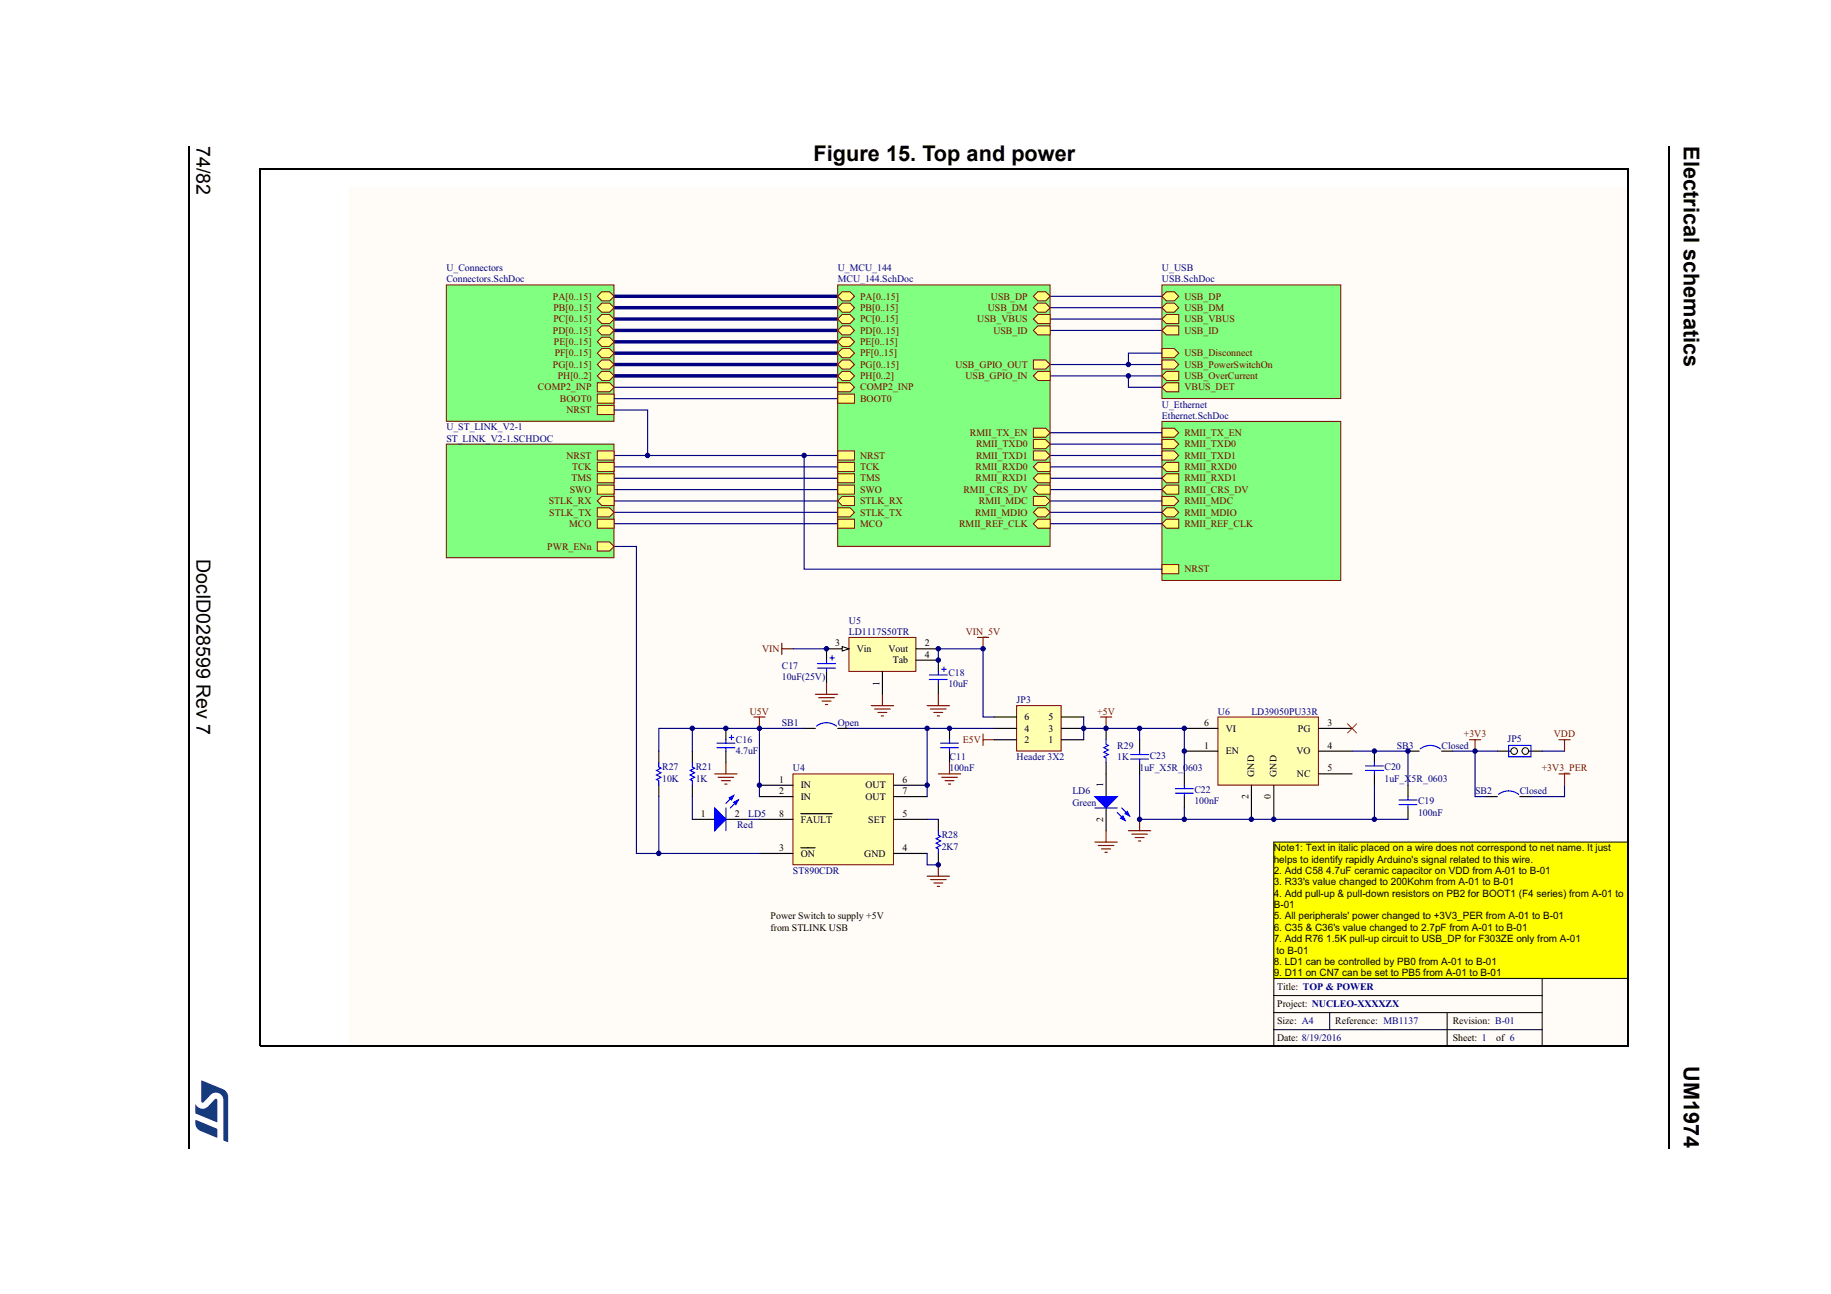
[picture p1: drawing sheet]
<svg xmlns="http://www.w3.org/2000/svg" width="297mm" height="210mm" viewBox="0 0 297 210" stroke-linecap="round" stroke-linejoin="round" font-family="sans-serif">
<path d="M30.6 23.6l.2 .1zM270.6 23.6l.2 .1z" fill="#000"/>
<path d="M30.7 23.7v162.6M270.7 23.7v162.6" fill="none" stroke="#000" stroke-width=".17"/>
<path d="M31.7 175.3h5.3v10h-5.3z" fill="#fff"/>
<g fill="#005189">
<path d="M32.7 175.3l3.5 1.4a1.35 1.35 0 0 1 .8 1.2l-.1 7.4-.7-.4v-6.4a1.22 1.22 0 0 0-.8-1.2 1.22 1.22 0 0 0-1.4 .4l-.9 1.1h-.4z"/>
<path d="M31.7 181.7l3.5 1.4v1.4l-1.6-.6a2.16 2.16 0 0 1-1.9-1.3z"/>
<path d="M31.7 179.1a1.43 1.43 0 0 0 1.8 .6l1.3-1.4 .2-.1 .2 .1v3.7l-3.4-1.3-.1-.2z"/>
</g>
<path d="M56.7 30.5h207.6v139h-207.6z" fill="#fff"/>
<path d="M56.7 30.5h207.6v139h-207.6z" fill="#fffcf8"/>
<path d="M250.2 158.7v10.9M264.3 158.7h-57.7v10.9M206.6 167h43.6M206.6 164.3h43.6M206.6 161.5h43.6M215.7 164.3v2.7M234.8 164.3v5.3" fill="none" stroke="#000" stroke-width=".16"/>
<g fill="none" stroke="#800000" stroke-width=".18">
<path d="M126.8 104.3v1.9M126.8 105.2h1.8M178.5 116.3h1.8M179.4 116.3v1.9M238.4 120h1.8M239.3 120v1.8M252.9 120h1.8M253.8 120v1.8M183.1 134.8h3.6M183.6 135.3h2.5M184.2 135.9h1.4M184.7 136.4h.4"/>
<path d="M184.9 132.9v1.9"/>
</g>
<path d="M192.1 125.5v1.9M192.1 129.2v1.9M223 121.8v1.9M223 125.5v1.9M228.4 127.4v1.8M228.4 131.1v1.8M242.9 121.8h3.3" fill="none" stroke="#000" stroke-width=".18"/>
<path d="M190.7 127.9h2.9M190.7 128.7h2.9M192.1 127.4v.5M192.1 128.7v.5M221.5 125h2.9M221.5 124.2h2.9M223 123.7v.5M223 125v.5M227 129.8h2.9M227 130.5h2.9M228.4 129.2v.6M228.4 130.5v.6" fill="none" stroke="#00f" stroke-width=".18"/>
<path d="M184.9 120v-1.8h7.2v7.3M219.3 121.8h9.1v5.6M223 127.4v5.5" fill="none" stroke="#000080" stroke-width=".18"/>
<circle cx="245.6" cy="121.8" r=".54" fill="#fffcf8"/>
<circle cx="245.6" cy="121.8" r=".54" fill="none" stroke="#000" stroke-width=".16"/>
<path d="M246.9 121.8h3.3" fill="none" stroke="#000" stroke-width=".18"/>
<circle cx="247.4" cy="121.8" r=".54" fill="#fffcf8"/>
<circle cx="247.4" cy="121.8" r=".54" fill="none" stroke="#000" stroke-width=".16"/>
<g fill="none" stroke="#00f" stroke-width=".18">
<path d="M132.6 107.6h2.9M132.6 108.4h2.9M134.1 107.1v.5M134.1 108.4v.5M134.6 106.7h.8M135 106.3v.8M150.8 109.5h2.9M150.8 110.2h2.9M152.2 108.9v.6M152.2 110.2v.6M152.8 108.6h.7M153.1 108.2v.7"/>
<path d="M179.4 120v.7l.4 .2-.7 .4 .7 .4-.7 .3 .7 .4-.7 .4 .3 .1v.8M244.7 120.9h3.7v1.9h-3.7z"/>
</g>
<path d="M99.6 73.9h36.3M99.6 75.7h36.3M99.6 77.6h36.3M99.6 79.4h36.3M99.6 81.3h36.3M99.6 83.1h36.3M99.6 85h36.3M250.2 121.8h3.6" fill="none" stroke="#000080" stroke-width=".18"/>
<path d="M99.6 48.1h36.3M99.6 49.9h36.3M99.6 59.1h36.3M99.6 51.8h36.3M99.6 57.3h36.3" fill="none" stroke="#000080" stroke-width=".55"/>
<g fill="none" stroke="#800000" stroke-width=".18">
<path d="M132.3 112.6h3.6M132.8 113.2h2.6M133.4 113.7h1.4M133.9 114.3h.4M134.1 110.8v1.8M141.3 114.5h3.7M141.9 115h2.5M142.4 115.6h1.5M143 116.1h.3M143.2 112.6v1.9M177.6 136.6h3.6M178.2 137.2h2.5"/>
<path d="M178.7 137.7h1.5M179.3 138.3h.3M179.4 134.8v1.8"/>
</g>
<path d="M134.1 105.2v1.9M134.1 108.9v1.9M152.2 107.1v1.8M152.2 110.8v1.8M179.4 118.2v1.8M179.4 123.7v1.8" fill="none" stroke="#000" stroke-width=".18"/>
<path d="M137.7 103.4h10.9v5.5h-10.9z" fill="#ffffb0"/>
<path d="M137.7 103.4h10.9v5.5h-10.9z" fill="none" stroke="#800000" stroke-width=".16"/>
<path d="M134.1 105.2h3.6" fill="none" stroke="#000" stroke-width=".18"/>
<path d="M136.6 104.9l1.1 .3-1.1 .4z" fill="#fffcf8"/>
<path d="M136.6 104.9l1.1 .3-1.1 .4z" fill="none" stroke="#000" stroke-width=".16"/>
<path d="M143.2 108.9v3.7M148.6 105.2h3.6M148.6 107.1h3.6" fill="none" stroke="#000" stroke-width=".18"/>
<path d="M197.6 116.3h16.3v11.1h-16.3z" fill="#ffffb0"/>
<path d="M197.6 116.3h16.3v11.1h-16.3z" fill="none" stroke="#800000" stroke-width=".16"/>
<path d="M192.1 118.2h5.5M213.9 118.2h5.4M192.1 121.8h5.5M203 127.4v5.5M206.6 127.4v5.5M213.9 121.8h5.4M213.9 125.5h5.4" fill="none" stroke="#000" stroke-width=".18"/>
<path d="M184.9 125.5v7.4h43.5M192.1 131.1v1.8" fill="none" stroke="#000080" stroke-width=".18"/>
<path d="M206.6 136.6h57.7v22.1h-57.7z" fill="#ff0"/>
<path d="M264.3 136.6h-57.7v22.1h57.7" fill="none" stroke="#000" stroke-width=".16"/>
<path d="M117.8 118.2v1.8M184.9 120v1.8M117.8 121.8v1.9M184.9 123.7v1.8" fill="none" stroke="#000" stroke-width=".18"/>
<path d="M117.8 120v.6M118.3 119.6h.7M118.7 119.3v.7M116.3 120.6h2.9M116.3 121.3h2.9M117.8 121.3v.5M183.4 122.4h2.9M183.4 123.1h2.9M184.9 121.8v.6M184.9 123.1v.6" fill="none" stroke="#00f" stroke-width=".18"/>
<path d="M150.4 114.5h3.6M151 115h2.5M151.5 115.6h1.5M152 116.1h.4M152.2 112.6v1.9M159.5 120h1.8M159.5 119.1v1.8M115.9 125.5h3.7M116.5 126.1h2.5M117 126.6h1.5M117.6 127.2h.3M117.8 123.7v1.8" fill="none" stroke="#800000" stroke-width=".18"/>
<path d="M128.6 125.5h16.4v14.8h-16.4z" fill="#ffffb0"/>
<path d="M128.6 125.5h16.4v14.8h-16.4z" fill="none" stroke="#800000" stroke-width=".16"/>
<g fill="none" stroke="#000" stroke-width=".18">
<path d="M154 118.2v1.8M106.9 121.8v1.9M106.9 127.4v1.8M112.3 132.9h3.6M117.8 132.9h3.6M123.2 127.4h5.4M123.2 129.2h5.4M123.2 138.4h5.4M123.2 132.9h5.4M129.9 137.5h2.3M129.9 132h5.1M145 127.4h5.4"/>
<path d="M145 129.2h5.4M145 138.4h5.4M145 132.9h5.4M152.2 132.9v1.9M152.2 138.4v1.9M154 121.8v1.9"/>
</g>
<path d="M152.2 125.5h3.7M152.8 126.1h2.5M153.3 126.6h1.5M153.9 127.2h.3M154 123.7v1.8M150.4 142.1h3.6M151 142.7h2.5M151.5 143.2h1.5M152 143.8h.4M152.2 140.3v1.8" fill="none" stroke="#800000" stroke-width=".18"/>
<path d="M154 120v.6M106.9 123.7v.7l.3 .2-.7 .4 .7 .3-.7 .4 .7 .4-.7 .4 .4 .1v.8M152.2 134.8v.7l.4 .2-.7 .3 .7 .4-.7 .4 .7 .4-.7 .3 .3 .2v.7M152.6 120.6h2.9M152.6 121.3h2.9M154 121.3v.5" fill="none" stroke="#00f" stroke-width=".18"/>
<path d="M130.5 118.2h-23.6v3.6" fill="none" stroke="#000080" stroke-width=".18"/>
<path d="M115.9 131.1l1.9 1.8-1.9 1.8z" fill="#00f"/>
<path d="M115.9 131.1l1.9 1.8-1.9 1.9zM119 129l-1.2 1.3M119.8 129.8l-1.3 1.3" fill="none" stroke="#00f" stroke-width=".18"/>
<path d="M119 130.1l.8-.3-.4 .7z" fill="#00f"/>
<path d="M119 130.1l.8-.3-.4 .7z" fill="none" stroke="#00f" stroke-width=".18"/>
<path d="M118.3 129.4l.7-.4-.3 .8z" fill="#00f"/>
<path d="M132.5 117.8a2.68 2.68 0 0 1 3.2 0M112.3 123.7v.7l.4 .2-.7 .4 .7 .3-.7 .4 .7 .4-.7 .4 .3 .1v.8M117.8 131.1v3.7M118.3 129.4l.7-.4-.3 .8zM230.4 121.5a2.67 2.67 0 0 1 3.3 0" fill="none" stroke="#00f" stroke-width=".18"/>
<path d="M130.5 118.2h1.8M135.9 118.2h1.8M112.3 121.8v1.9M112.3 127.4v1.8M228.4 121.8h1.8M233.9 121.8h1.8" fill="none" stroke="#000" stroke-width=".18"/>
<g fill="none" stroke="#000080" stroke-width=".18">
<path d="M170.4 48.1h18.1M170.4 49.9h18.1M170.4 51.8h18.1M170.4 53.6h18.1M170.4 59.1h18.1M99.6 62.8h36.3M170.4 61h18.1M99.6 88.6h3.6v49.8h3.7M112.3 118.2v3.6M123.2 118.2v11M150.4 118.2v11M106.9 129.2v9.2h16.3"/>
<path d="M112.3 129.2v3.7M121.4 132.9h1.8M150.4 138.4v1.9h1.8M150.4 132.9h1.8"/>
</g>
<path d="M122.3 116.3h1.8M123.2 116.3v1.9" fill="none" stroke="#800000" stroke-width=".18"/>
<path d="M99.6 53.6h36.3M99.6 55.4h36.3M99.6 61h36.3" fill="none" stroke="#000080" stroke-width=".55"/>
<path d="M218.6 117.4l1.5 1.5M220.1 117.4l-1.5 1.5" fill="none" stroke="#f00" stroke-width=".16"/>
<path d="M72.4 46.2h27.2v22.1h-27.2z" fill="#80ff80"/>
<path d="M72.4 46.2h27.2v22.1h-27.2z" fill="none" stroke="#800000" stroke-width=".16"/>
<path d="M97.6 47.3h1.3l.7 .8-.7 .7h-1.3l-.7-.7z" fill-rule="evenodd" fill="#ffff80"/>
<path d="M97.6 47.3h1.3l.7 .8-.7 .7h-1.3l-.7-.7z" fill="none" stroke="#800000" stroke-width=".16"/>
<path d="M97.6 49.2h1.3l.7 .7-.7 .7h-1.3l-.7-.7z" fill-rule="evenodd" fill="#ffff80"/>
<path d="M97.6 49.2h1.3l.7 .7-.7 .7h-1.3l-.7-.7z" fill="none" stroke="#800000" stroke-width=".16"/>
<path d="M97.6 51h1.3l.7 .8-.7 .7h-1.3l-.7-.7z" fill-rule="evenodd" fill="#ffff80"/>
<path d="M97.6 51h1.3l.7 .8-.7 .7h-1.3l-.7-.7z" fill="none" stroke="#800000" stroke-width=".16"/>
<path d="M96.9 65.8h2.7v1.4h-2.7z" fill="#ffff80"/>
<path d="M96.9 65.8h2.7v1.4h-2.7z" fill="none" stroke="#800000" stroke-width=".16"/>
<path d="M96.9 63.9h2.7v1.5h-2.7z" fill="#ffff80"/>
<path d="M96.9 63.9h2.7v1.5h-2.7z" fill="none" stroke="#800000" stroke-width=".16"/>
<path d="M97.6 52.9h1.3l.7 .7-.7 .7h-1.3l-.7-.7z" fill-rule="evenodd" fill="#ffff80"/>
<path d="M97.6 52.9h1.3l.7 .7-.7 .7h-1.3l-.7-.7z" fill="none" stroke="#800000" stroke-width=".16"/>
<path d="M97.6 54.7h1.3l.7 .7-.7 .8h-1.3l-.7-.8z" fill-rule="evenodd" fill="#ffff80"/>
<path d="M97.6 54.7h1.3l.7 .7-.7 .8h-1.3l-.7-.8z" fill="none" stroke="#800000" stroke-width=".16"/>
<path d="M97.6 56.5h1.3l.7 .8-.7 .7h-1.3l-.7-.7z" fill-rule="evenodd" fill="#ffff80"/>
<path d="M97.6 56.6h1.3l.7 .7-.7 .7h-1.3l-.7-.7z" fill="none" stroke="#800000" stroke-width=".16"/>
<path d="M97.6 58.4h1.3l.7 .7-.7 .8h-1.3l-.7-.8z" fill-rule="evenodd" fill="#ffff80"/>
<path d="M97.6 58.4h1.3l.7 .7-.7 .8h-1.3l-.7-.8z" fill="none" stroke="#800000" stroke-width=".16"/>
<path d="M97.6 60.2h1.3l.7 .8-.7 .7h-1.3l-.7-.7z" fill-rule="evenodd" fill="#ffff80"/>
<path d="M97.6 60.2h1.3l.7 .8-.7 .7h-1.3l-.7-.7z" fill="none" stroke="#800000" stroke-width=".16"/>
<path d="M96.9 62.1h2l.7 .7-.7 .8h-2z" fill-rule="evenodd" fill="#ffff80"/>
<path d="M96.9 62.1h2l.7 .7-.7 .8h-2z" fill="none" stroke="#800000" stroke-width=".16"/>
<path d="M72.4 72h27.2v18.5h-27.2z" fill="#80ff80"/>
<path d="M72.4 72h27.2v18.5h-27.2z" fill="none" stroke="#800000" stroke-width=".16"/>
<path d="M96.9 76.8h2.7v1.5h-2.7z" fill="#ffff80"/>
<path d="M96.9 76.8h2.7v1.5h-2.7z" fill="none" stroke="#800000" stroke-width=".16"/>
<path d="M96.9 75h2.7v1.5h-2.7z" fill="#ffff80"/>
<path d="M96.9 75h2.7v1.5h-2.7z" fill="none" stroke="#800000" stroke-width=".16"/>
<path d="M96.9 84.2h2.7v1.5h-2.7z" fill="#ffff80"/>
<path d="M96.9 84.2h2.7v1.5h-2.7z" fill="none" stroke="#800000" stroke-width=".16"/>
<path d="M96.9 73.1h2.7v1.5h-2.7z" fill="#ffff80"/>
<path d="M96.9 73.2h2.7v1.4h-2.7z" fill="none" stroke="#800000" stroke-width=".16"/>
<path d="M97.6 80.5h2v1.5h-2l-.7-.7z" fill-rule="evenodd" fill="#ffff80"/>
<path d="M97.6 80.5h2v1.5h-2l-.7-.7z" fill="none" stroke="#800000" stroke-width=".16"/>
<path d="M96.9 82.4h2l.7 .7-.7 .7h-2z" fill-rule="evenodd" fill="#ffff80"/>
<path d="M96.9 82.4h2l.7 .7-.7 .7h-2z" fill="none" stroke="#800000" stroke-width=".16"/>
<path d="M96.9 78.7h2.7v1.5h-2.7z" fill="#ffff80"/>
<path d="M96.9 78.7h2.7v1.5h-2.7z" fill="none" stroke="#800000" stroke-width=".16"/>
<path d="M96.9 87.9h2l.7 .7-.7 .8h-2z" fill-rule="evenodd" fill="#ffff80"/>
<path d="M96.9 87.9h2l.7 .7-.7 .8h-2z" fill="none" stroke="#800000" stroke-width=".16"/>
<path d="M99.6 64.7h36.3" fill="none" stroke="#000080" stroke-width=".18"/>
<path d="M188.5 68.4h29v25.8h-29z" fill="#80ff80"/>
<path d="M188.5 68.4h29v25.8h-29z" fill="none" stroke="#800000" stroke-width=".16"/>
<path d="M188.5 71.3h2l.7 .7-.7 .8h-2z" fill-rule="evenodd" fill="#ffff80"/>
<path d="M188.5 71.3h2l.7 .7-.7 .8h-2z" fill="none" stroke="#800000" stroke-width=".16"/>
<path d="M188.5 69.5h2l.7 .7-.7 .7h-2z" fill-rule="evenodd" fill="#ffff80"/>
<path d="M188.5 69.5h2l.7 .7-.7 .7h-2z" fill="none" stroke="#800000" stroke-width=".16"/>
<path d="M189.2 75h2v1.5h-2l-.7-.8z" fill-rule="evenodd" fill="#ffff80"/>
<path d="M189.2 75h2v1.5h-2l-.7-.8z" fill="none" stroke="#800000" stroke-width=".16"/>
<path d="M189.2 84.2h2v1.5h-2l-.7-.7z" fill-rule="evenodd" fill="#ffff80"/>
<path d="M189.2 84.2h2v1.5h-2l-.7-.7z" fill="none" stroke="#800000" stroke-width=".16"/>
<path d="M189.2 78.7h2v1.5h-2l-.7-.8z" fill-rule="evenodd" fill="#ffff80"/>
<path d="M189.2 78.7h2v1.5h-2l-.7-.8z" fill="none" stroke="#800000" stroke-width=".16"/>
<path d="M188.5 80.5h2l.7 .8-.7 .7h-2z" fill-rule="evenodd" fill="#ffff80"/>
<path d="M188.5 80.5h2l.7 .8-.7 .7h-2z" fill="none" stroke="#800000" stroke-width=".16"/>
<path d="M189.2 82.4h1.3l.7 .7-.7 .7h-1.3l-.7-.7z" fill-rule="evenodd" fill="#ffff80"/>
<path d="M189.2 82.4h1.3l.7 .7-.7 .7h-1.3l-.7-.7z" fill="none" stroke="#800000" stroke-width=".16"/>
<path d="M188.5 91.6h2.7v1.5h-2.7z" fill="#ffff80"/>
<path d="M188.5 91.6h2.7v1.5h-2.7z" fill="none" stroke="#800000" stroke-width=".16"/>
<path d="M188.5 73.1h2l.7 .8-.7 .7h-2z" fill-rule="evenodd" fill="#ffff80"/>
<path d="M188.5 73.2h2l.7 .7-.7 .7h-2z" fill="none" stroke="#800000" stroke-width=".16"/>
<path d="M189.2 76.8h2v1.5h-2l-.7-.7z" fill-rule="evenodd" fill="#ffff80"/>
<path d="M189.2 76.8h2v1.5h-2l-.7-.7z" fill="none" stroke="#800000" stroke-width=".16"/>
<path d="M99.6 66.5h5.5v7.4M130.5 73.9v18.4h58M170.4 70.2h18.1M170.4 72h18.1M170.4 73.9h18.1M170.4 75.7h18.1M170.4 77.6h18.1M170.4 79.4h18.1M170.4 85h18.1M170.4 81.3h18.1M170.4 83.1h18.1" fill="none" stroke="#000080" stroke-width=".18"/>
<path d="M164.9 114.5h7.3v7.3h-7.3z" fill="#ffffb0"/>
<path d="M164.9 114.5h7.3v7.3h-7.3z" fill="none" stroke="#800000" stroke-width=".16"/>
<path d="M161.3 116.3h3.6M161.3 118.2h3.6M161.3 120h3.6M172.2 116.3h3.6M172.2 118.2h3.6M172.2 120h3.6M179.4 125.5v3.7M179.4 131.1v3.7M241.1 129.2h1.8M246.6 129.2h1.8" fill="none" stroke="#000" stroke-width=".18"/>
<path d="M183.1 61v1.8h5.4M128.6 105.2h5.5M137.7 118.2h23.6M152.2 107.1v-1.9h7.3v11.1h1.8M175.8 118.2h9.1M175.8 116.3v3.7M235.7 121.8h7.2M239.3 121.8v7.4h1.8M253.8 127.4v1.8h-5.4" fill="none" stroke="#000080" stroke-width=".18"/>
<path d="M158.6 103.4h1.8M159.5 103.4v1.8M252.9 125.5h1.8M253.8 125.5v1.9" fill="none" stroke="#800000" stroke-width=".18"/>
<path d="M243.1 128.8a2.68 2.68 0 0 1 3.3 .1" fill="none" stroke="#00f" stroke-width=".18"/>
<path d="M177.6 129.2h3.6l-1.8 1.9z" fill="#00f"/>
<path d="M177.6 129.2h3.6l-1.8 1.9zM181.2 131.8l1.3 1.3M182 131.1l1.2 1.3" fill="none" stroke="#00f" stroke-width=".18"/>
<path d="M182.2 132.4l.3 .7-.7-.4z" fill="#00f"/>
<path d="M182.2 132.4l.3 .7-.7-.4z" fill="none" stroke="#00f" stroke-width=".18"/>
<path d="M182.9 131.6l.3 .8-.7-.4z" fill="#00f"/>
<path d="M177.6 131.1h3.6M182.9 131.6l.3 .8-.7-.4z" fill="none" stroke="#00f" stroke-width=".18"/>
<path d="M135.9 46.2h34.4v42.4h-34.4z" fill="#80ff80"/>
<path d="M135.9 46.2h34.4v42.4h-34.4z" fill="none" stroke="#800000" stroke-width=".16"/>
<path d="M135.9 73.1h2.7v1.5h-2.7z" fill="#ffff80"/>
<path d="M135.9 73.2h2.7v1.4h-2.7z" fill="none" stroke="#800000" stroke-width=".16"/>
<path d="M135.9 84.2h2.7v1.5h-2.7z" fill="#ffff80"/>
<path d="M135.9 84.2h2.7v1.5h-2.7z" fill="none" stroke="#800000" stroke-width=".16"/>
<path d="M135.9 82.4h2l.7 .7-.7 .7h-2z" fill-rule="evenodd" fill="#ffff80"/>
<path d="M135.9 82.4h2l.7 .7-.7 .7h-2z" fill="none" stroke="#800000" stroke-width=".16"/>
<path d="M136.6 80.5h2v1.5h-2l-.7-.7z" fill-rule="evenodd" fill="#ffff80"/>
<path d="M136.6 80.5h2v1.5h-2l-.7-.7z" fill="none" stroke="#800000" stroke-width=".16"/>
<path d="M136.6 47.3h1.3l.7 .8-.7 .7h-1.3l-.7-.7z" fill-rule="evenodd" fill="#ffff80"/>
<path d="M136.6 47.3h1.3l.7 .8-.7 .7h-1.3l-.7-.7z" fill="none" stroke="#800000" stroke-width=".16"/>
<path d="M136.6 49.2h1.3l.7 .7-.7 .7h-1.3l-.7-.7z" fill-rule="evenodd" fill="#ffff80"/>
<path d="M136.6 49.2h1.3l.7 .7-.7 .7h-1.3l-.7-.7z" fill="none" stroke="#800000" stroke-width=".16"/>
<path d="M136.6 51h1.3l.7 .8-.7 .7h-1.3l-.7-.7z" fill-rule="evenodd" fill="#ffff80"/>
<path d="M136.6 51h1.3l.7 .8-.7 .7h-1.3l-.7-.7z" fill="none" stroke="#800000" stroke-width=".16"/>
<path d="M135.9 75h2.7v1.5h-2.7z" fill="#ffff80"/>
<path d="M135.9 75h2.7v1.5h-2.7z" fill="none" stroke="#800000" stroke-width=".16"/>
<path d="M135.9 76.8h2.7v1.5h-2.7z" fill="#ffff80"/>
<path d="M135.9 76.8h2.7v1.5h-2.7z" fill="none" stroke="#800000" stroke-width=".16"/>
<path d="M135.9 78.7h2.7v1.5h-2.7z" fill="#ffff80"/>
<path d="M135.9 78.7h2.7v1.5h-2.7z" fill="none" stroke="#800000" stroke-width=".16"/>
<path d="M135.9 63.9h2.7v1.5h-2.7z" fill="#ffff80"/>
<path d="M135.9 63.9h2.7v1.5h-2.7z" fill="none" stroke="#800000" stroke-width=".16"/>
<path d="M136.6 52.9h1.3l.7 .7-.7 .7h-1.3l-.7-.7z" fill-rule="evenodd" fill="#ffff80"/>
<path d="M136.6 52.9h1.3l.7 .7-.7 .7h-1.3l-.7-.7z" fill="none" stroke="#800000" stroke-width=".16"/>
<path d="M136.6 54.7h1.3l.7 .7-.7 .8h-1.3l-.7-.8z" fill-rule="evenodd" fill="#ffff80"/>
<path d="M136.6 54.7h1.3l.7 .7-.7 .8h-1.3l-.7-.8z" fill="none" stroke="#800000" stroke-width=".16"/>
<path d="M136.6 56.5h1.3l.7 .8-.7 .7h-1.3l-.7-.7z" fill-rule="evenodd" fill="#ffff80"/>
<path d="M136.6 56.6h1.3l.7 .7-.7 .7h-1.3l-.7-.7z" fill="none" stroke="#800000" stroke-width=".16"/>
<path d="M136.6 58.4h1.3l.7 .7-.7 .8h-1.3l-.7-.8z" fill-rule="evenodd" fill="#ffff80"/>
<path d="M136.6 58.4h1.3l.7 .7-.7 .8h-1.3l-.7-.8z" fill="none" stroke="#800000" stroke-width=".16"/>
<path d="M136.6 60.2h1.3l.7 .8-.7 .7h-1.3l-.7-.7z" fill-rule="evenodd" fill="#ffff80"/>
<path d="M136.6 60.2h1.3l.7 .8-.7 .7h-1.3l-.7-.7z" fill="none" stroke="#800000" stroke-width=".16"/>
<path d="M168.4 49.2h1.2l.8 .7-.8 .7h-1.2l-.8-.7z" fill-rule="evenodd" fill="#ffff80"/>
<path d="M168.4 49.2h1.2l.8 .7-.8 .7h-1.2l-.8-.7z" fill="none" stroke="#800000" stroke-width=".16"/>
<path d="M168.4 47.3h1.2l.8 .8-.8 .7h-1.2l-.8-.7z" fill-rule="evenodd" fill="#ffff80"/>
<path d="M168.4 47.3h1.2l.8 .8-.8 .7h-1.2l-.8-.7z" fill="none" stroke="#800000" stroke-width=".16"/>
<path d="M167.6 58.4h2l.8 .7-.8 .8h-2z" fill-rule="evenodd" fill="#ffff80"/>
<path d="M167.6 58.4h2l.8 .7-.8 .8h-2z" fill="none" stroke="#800000" stroke-width=".16"/>
<path d="M168.4 60.2h2v1.5h-2l-.8-.7z" fill-rule="evenodd" fill="#ffff80"/>
<path d="M168.4 60.2h2v1.5h-2l-.8-.7z" fill="none" stroke="#800000" stroke-width=".16"/>
<path d="M168.4 52.9h2v1.4h-2l-.8-.7z" fill-rule="evenodd" fill="#ffff80"/>
<path d="M168.4 52.9h2v1.4h-2l-.8-.7z" fill="none" stroke="#800000" stroke-width=".16"/>
<path d="M168.4 51h2v1.5h-2l-.8-.7z" fill-rule="evenodd" fill="#ffff80"/>
<path d="M168.4 51h2v1.5h-2l-.8-.7z" fill="none" stroke="#800000" stroke-width=".16"/>
<path d="M167.6 71.3h2l.8 .7-.8 .8h-2z" fill-rule="evenodd" fill="#ffff80"/>
<path d="M167.6 71.3h2l.8 .7-.8 .8h-2z" fill="none" stroke="#800000" stroke-width=".16"/>
<path d="M167.6 69.5h2l.8 .7-.8 .7h-2z" fill-rule="evenodd" fill="#ffff80"/>
<path d="M167.6 69.5h2l.8 .7-.8 .7h-2z" fill="none" stroke="#800000" stroke-width=".16"/>
<path d="M168.4 75h2v1.5h-2l-.8-.8z" fill-rule="evenodd" fill="#ffff80"/>
<path d="M168.4 75h2v1.5h-2l-.8-.8z" fill="none" stroke="#800000" stroke-width=".16"/>
<path d="M168.4 84.2h2v1.5h-2l-.8-.7z" fill-rule="evenodd" fill="#ffff80"/>
<path d="M168.4 84.2h2v1.5h-2l-.8-.7z" fill="none" stroke="#800000" stroke-width=".16"/>
<path d="M168.4 78.7h2v1.5h-2l-.8-.8z" fill-rule="evenodd" fill="#ffff80"/>
<path d="M168.4 78.7h2v1.5h-2l-.8-.8z" fill="none" stroke="#800000" stroke-width=".16"/>
<path d="M167.6 80.5h2l.8 .8-.8 .7h-2z" fill-rule="evenodd" fill="#ffff80"/>
<path d="M167.6 80.5h2l.8 .8-.8 .7h-2z" fill="none" stroke="#800000" stroke-width=".16"/>
<path d="M168.4 82.4h1.2l.8 .7-.8 .7h-1.2l-.8-.7z" fill-rule="evenodd" fill="#ffff80"/>
<path d="M168.4 82.4h1.2l.8 .7-.8 .7h-1.2l-.8-.7z" fill="none" stroke="#800000" stroke-width=".16"/>
<path d="M167.6 73.1h2l.8 .8-.8 .7h-2z" fill-rule="evenodd" fill="#ffff80"/>
<path d="M167.6 73.2h2l.8 .7-.8 .7h-2z" fill="none" stroke="#800000" stroke-width=".16"/>
<path d="M168.4 76.8h2v1.5h-2l-.8-.7z" fill-rule="evenodd" fill="#ffff80"/>
<path d="M168.4 76.8h2v1.5h-2l-.8-.7z" fill="none" stroke="#800000" stroke-width=".16"/>
<path d="M135.9 62.1h2l.7 .7-.7 .8h-2z" fill-rule="evenodd" fill="#ffff80"/>
<path d="M135.9 62.1h2l.7 .7-.7 .8h-2z" fill="none" stroke="#800000" stroke-width=".16"/>
<path d="M188.5 46.2h29v18.4h-29z" fill="#80ff80"/>
<path d="M188.5 46.2h29v18.4h-29z" fill="none" stroke="#800000" stroke-width=".16"/>
<path d="M188.5 58.4h2l.7 .7-.7 .8h-2z" fill-rule="evenodd" fill="#ffff80"/>
<path d="M188.5 58.4h2l.7 .7-.7 .8h-2z" fill="none" stroke="#800000" stroke-width=".16"/>
<path d="M189.2 60.2h2v1.5h-2l-.7-.7z" fill-rule="evenodd" fill="#ffff80"/>
<path d="M189.2 60.2h2v1.5h-2l-.7-.7z" fill="none" stroke="#800000" stroke-width=".16"/>
<path d="M189.2 49.2h1.3l.7 .7-.7 .7h-1.3l-.7-.7z" fill-rule="evenodd" fill="#ffff80"/>
<path d="M189.2 49.2h1.3l.7 .7-.7 .7h-1.3l-.7-.7z" fill="none" stroke="#800000" stroke-width=".16"/>
<path d="M189.2 47.3h1.3l.7 .8-.7 .7h-1.3l-.7-.7z" fill-rule="evenodd" fill="#ffff80"/>
<path d="M189.2 47.3h1.3l.7 .8-.7 .7h-1.3l-.7-.7z" fill="none" stroke="#800000" stroke-width=".16"/>
<path d="M189.2 52.9h2v1.4h-2l-.7-.7z" fill-rule="evenodd" fill="#ffff80"/>
<path d="M189.2 52.9h2v1.4h-2l-.7-.7z" fill="none" stroke="#800000" stroke-width=".16"/>
<path d="M189.2 51h2v1.5h-2l-.7-.7z" fill-rule="evenodd" fill="#ffff80"/>
<path d="M189.2 51h2v1.5h-2l-.7-.7z" fill="none" stroke="#800000" stroke-width=".16"/>
<path d="M188.5 56.5h2l.7 .8-.7 .7h-2z" fill-rule="evenodd" fill="#ffff80"/>
<path d="M188.5 56.6h2l.7 .7-.7 .7h-2z" fill="none" stroke="#800000" stroke-width=".16"/>
<path d="M189.2 62.1h2v1.5h-2l-.7-.8z" fill-rule="evenodd" fill="#ffff80"/>
<path d="M189.2 62.1h2v1.5h-2l-.7-.8z" fill="none" stroke="#800000" stroke-width=".16"/>
<path d="M188.5 57.3h-5.4v1.8" fill="none" stroke="#000080" stroke-width=".18"/>
<circle cx="105" cy="73.9" r=".36" fill="#000080"/>
<circle cx="105" cy="73.9" r=".36" fill="none" stroke="#000080" stroke-width=".16"/>
<circle cx="106.9" cy="138.4" r=".36" fill="#000080"/>
<circle cx="106.9" cy="138.4" r=".36" fill="none" stroke="#000080" stroke-width=".16"/>
<circle cx="112.3" cy="118.1" r=".36" fill="#000080"/>
<circle cx="112.3" cy="118.1" r=".36" fill="none" stroke="#000080" stroke-width=".16"/>
<circle cx="117.7" cy="118.1" r=".36" fill="#000080"/>
<circle cx="117.7" cy="118.1" r=".36" fill="none" stroke="#000080" stroke-width=".16"/>
<circle cx="123.2" cy="127.4" r=".36" fill="#000080"/>
<circle cx="123.2" cy="127.4" r=".36" fill="none" stroke="#000080" stroke-width=".16"/>
<circle cx="123.2" cy="118.1" r=".36" fill="#000080"/>
<circle cx="123.2" cy="118.1" r=".36" fill="none" stroke="#000080" stroke-width=".16"/>
<circle cx="130.4" cy="73.9" r=".36" fill="#000080"/>
<circle cx="130.4" cy="73.9" r=".36" fill="none" stroke="#000080" stroke-width=".16"/>
<circle cx="134.1" cy="105.2" r=".36" fill="#000080"/>
<circle cx="134.1" cy="105.2" r=".36" fill="none" stroke="#000080" stroke-width=".16"/>
<circle cx="150.4" cy="127.4" r=".36" fill="#000080"/>
<circle cx="150.4" cy="127.4" r=".36" fill="none" stroke="#000080" stroke-width=".16"/>
<circle cx="150.4" cy="118.1" r=".36" fill="#000080"/>
<circle cx="150.4" cy="118.1" r=".36" fill="none" stroke="#000080" stroke-width=".16"/>
<circle cx="152.2" cy="140.3" r=".36" fill="#000080"/>
<circle cx="152.2" cy="140.3" r=".36" fill="none" stroke="#000080" stroke-width=".16"/>
<circle cx="152.2" cy="107.1" r=".36" fill="#000080"/>
<circle cx="152.2" cy="107.1" r=".36" fill="none" stroke="#000080" stroke-width=".16"/>
<circle cx="152.2" cy="105.2" r=".36" fill="#000080"/>
<circle cx="152.2" cy="105.2" r=".36" fill="none" stroke="#000080" stroke-width=".16"/>
<circle cx="154" cy="118.1" r=".36" fill="#000080"/>
<circle cx="154" cy="118.1" r=".36" fill="none" stroke="#000080" stroke-width=".16"/>
<circle cx="159.5" cy="105.2" r=".36" fill="#000080"/>
<circle cx="159.5" cy="105.2" r=".36" fill="none" stroke="#000080" stroke-width=".16"/>
<circle cx="175.8" cy="118.1" r=".36" fill="#000080"/>
<circle cx="175.8" cy="118.1" r=".36" fill="none" stroke="#000080" stroke-width=".16"/>
<circle cx="179.4" cy="118.1" r=".36" fill="#000080"/>
<circle cx="179.4" cy="118.1" r=".36" fill="none" stroke="#000080" stroke-width=".16"/>
<circle cx="183.1" cy="61" r=".36" fill="#000080"/>
<circle cx="183.1" cy="61" r=".36" fill="none" stroke="#000080" stroke-width=".16"/>
<circle cx="183.1" cy="59.1" r=".36" fill="#000080"/>
<circle cx="183.1" cy="59.1" r=".36" fill="none" stroke="#000080" stroke-width=".16"/>
<circle cx="184.9" cy="132.9" r=".36" fill="#000080"/>
<circle cx="184.9" cy="132.9" r=".36" fill="none" stroke="#000080" stroke-width=".16"/>
<circle cx="184.9" cy="118.1" r=".36" fill="#000080"/>
<circle cx="184.9" cy="118.1" r=".36" fill="none" stroke="#000080" stroke-width=".16"/>
<circle cx="192.1" cy="132.9" r=".36" fill="#000080"/>
<circle cx="192.1" cy="132.9" r=".36" fill="none" stroke="#000080" stroke-width=".16"/>
<circle cx="192.1" cy="121.8" r=".36" fill="#000080"/>
<circle cx="192.1" cy="121.8" r=".36" fill="none" stroke="#000080" stroke-width=".16"/>
<circle cx="192.1" cy="118.1" r=".36" fill="#000080"/>
<circle cx="192.1" cy="118.1" r=".36" fill="none" stroke="#000080" stroke-width=".16"/>
<circle cx="203" cy="132.9" r=".36" fill="#000080"/>
<circle cx="203" cy="132.9" r=".36" fill="none" stroke="#000080" stroke-width=".16"/>
<circle cx="206.6" cy="132.9" r=".36" fill="#000080"/>
<circle cx="206.6" cy="132.9" r=".36" fill="none" stroke="#000080" stroke-width=".16"/>
<circle cx="223" cy="132.9" r=".36" fill="#000080"/>
<circle cx="223" cy="132.9" r=".36" fill="none" stroke="#000080" stroke-width=".16"/>
<circle cx="223" cy="121.8" r=".36" fill="#000080"/>
<circle cx="223" cy="121.8" r=".36" fill="none" stroke="#000080" stroke-width=".16"/>
<circle cx="228.4" cy="121.8" r=".36" fill="#000080"/>
<circle cx="228.4" cy="121.8" r=".36" fill="none" stroke="#000080" stroke-width=".16"/>
<circle cx="239.3" cy="121.8" r=".36" fill="#000080"/>
<circle cx="239.3" cy="121.8" r=".36" fill="none" stroke="#000080" stroke-width=".16"/>
<path d="M42.2 27.3h222.1M42.2 27.3v142.4M264.2 27.3v142.5M42.1 169.7h222.1" fill="none" stroke="#000" stroke-width=".17"/>
<g font-size="3.5">
<text x="273.2" y="23.7" transform="rotate(90 273.2 23.7)">Electrical schematics</text>
<text x="132" y="26.1">Figure 15. Top and power</text>
<text x="273.2" y="172.9" transform="rotate(90 273.2 172.9)">UM1974</text>
</g>
<g font-size="3.2">
<text x="31.9" y="23.7" transform="rotate(90 31.9 23.7)">74/82</text>
<text x="31.9" y="90.7" transform="rotate(90 31.9 90.7)">DocID028599 Rev 7</text>
</g>
<g font-size="1.6" fill="#000080">
<text x="72.4" y="44">U_Connectors</text>
<text x="72.4" y="45.8">Connectors.SchDoc</text>
<text x="135.9" y="44">U_MCU_144</text>
<text x="135.9" y="45.8">MCU_144.SchDoc</text>
<text x="188.5" y="44">U_USB</text>
<text x="188.5" y="45.8">USB.SchDoc</text>
<text x="72.4" y="69.8">U_ST_LINK_V2-1</text>
<text x="72.4" y="71.6">ST_LINK_V2-1.SCHDOC</text>
<text x="188.5" y="66.1">U_Ethernet</text>
<text x="188.5" y="68">Ethernet.SchDoc</text>
<text x="137.7" y="101.2">U5</text>
<text x="137.7" y="103">LD1117S50TR</text>
<text x="126.8" y="108.5">C17</text>
<text x="126.8" y="110.4">10uF(25V)</text>
<text x="153.9" y="109.6">C18</text>
<text x="153.9" y="111.5">10uF</text>
<text x="126.8" y="117.8">SB1</text>
<text x="135.9" y="117.8">Open</text>
<text x="164.9" y="114.1">JP3</text>
<text x="197.6" y="115.9">U6</text>
<text x="203" y="115.9">LD39050PU33R</text>
<text x="107.4" y="124.9">R27</text>
<text x="112.9" y="124.9">R21</text>
<text x="119.4" y="120.5">C16</text>
<text x="119.4" y="122.4">4.7uF</text>
<text x="128.6" y="125.1">U4</text>
<text x="154" y="123.3">C11</text>
<text x="154" y="125.1">100nF</text>
<text x="164.9" y="123.3">Header 3X2</text>
<text x="181.2" y="121.4">R29</text>
<text x="181.2" y="123.3">1K</text>
<text x="184.9" y="125.1">1uF_X5R_0603</text>
<text x="186.5" y="123.1">C23</text>
<text x="224.6" y="124.9">C20</text>
<text x="226.6" y="121.4">SB3</text>
<text x="233.8" y="121.4">Closed</text>
<text x="244.6" y="120.3">JP5</text>
<text x="107.4" y="126.8">10K</text>
<text x="112.9" y="126.8">1K</text>
<text x="174" y="128.8">LD6</text>
<text x="174" y="130.7">Green</text>
<text x="193.8" y="128.6">C22</text>
<text x="193.8" y="130.5">100nF</text>
<text x="224.6" y="126.8">1uF_X5R_0603</text>
<text x="230" y="130.5">C19</text>
<text x="239.3" y="128.8">SB2</text>
<text x="246.5" y="128.8">Closed</text>
<text x="119.6" y="134.4">Red</text>
<text x="121.4" y="132.5">LD5</text>
<text x="152.8" y="136">R28</text>
<text x="152.8" y="137.9">2K7</text>
<text x="230" y="132.3">100nF</text>
<text x="128.6" y="141.7">ST890CDR</text>
</g>
<g font-size="1.6" fill="#800000">
<text x="89.7" y="48.6">PA[0..15]</text>
<text x="89.8" y="50.4">PB[0..15]</text>
<text x="89.8" y="52.3">PC[0..15]</text>
<text x="139.5" y="48.6">PA[0..15]</text>
<text x="139.5" y="50.4">PB[0..15]</text>
<text x="139.5" y="52.3">PC[0..15]</text>
<text x="158.5" y="52.3">USB_VBUS</text>
<text x="160.2" y="50.4">USB_DM</text>
<text x="160.8" y="48.6">USB_DP</text>
<text x="192.1" y="50.4">USB_DM</text>
<text x="192.1" y="48.6">USB_DP</text>
<text x="192.1" y="52.3">USB_VBUS</text>
<text x="89.7" y="54.1">PD[0..15]</text>
<text x="89.7" y="59.7">PG[0..15]</text>
<text x="89.9" y="56">PE[0..15]</text>
<text x="90" y="57.8">PF[0..15]</text>
<text x="139.5" y="54.1">PD[0..15]</text>
<text x="139.5" y="56">PE[0..15]</text>
<text x="139.5" y="57.8">PF[0..15]</text>
<text x="139.5" y="59.7">PG[0..15]</text>
<text x="155" y="59.7">USB_GPIO_OUT</text>
<text x="161.1" y="54.1">USB_ID</text>
<text x="192.1" y="59.7">USB_PowerSwitchOn</text>
<text x="192.1" y="54.1">USB_ID</text>
<text x="192.1" y="57.8">USB_Disconnect</text>
<text x="87.3" y="63.3">COMP2_INP</text>
<text x="90.5" y="61.5">PH[0..2]</text>
<text x="90.8" y="65.2">BOOT0</text>
<text x="139.5" y="65.2">BOOT0</text>
<text x="139.5" y="61.5">PH[0..2]</text>
<text x="139.5" y="63.3">COMP2_INP</text>
<text x="156.6" y="61.5">USB_GPIO_IN</text>
<text x="192.1" y="61.5">USB_OverCurrent</text>
<text x="192.1" y="63.3">VBUS_DET</text>
<text x="91.9" y="67">NRST</text>
<text x="157.4" y="70.7">RMII_TX_EN</text>
<text x="192.1" y="70.7">RMII_TX_EN</text>
<text x="91.9" y="74.4">NRST</text>
<text x="92.8" y="76.3">TCK</text>
<text x="139.5" y="74.4">NRST</text>
<text x="139.5" y="76.3">TCK</text>
<text x="158.2" y="76.3">RMII_RXD0</text>
<text x="158.3" y="72.6">RMII_TXD0</text>
<text x="158.3" y="74.4">RMII_TXD1</text>
<text x="192.1" y="72.6">RMII_TXD0</text>
<text x="192.1" y="76.3">RMII_RXD0</text>
<text x="192.1" y="74.4">RMII_TXD1</text>
<text x="89" y="81.8">STLK_RX</text>
<text x="89.1" y="83.6">STLK_TX</text>
<text x="92.4" y="79.9">SWO</text>
<text x="92.7" y="78.1">TMS</text>
<text x="139.5" y="83.6">STLK_TX</text>
<text x="139.5" y="81.8">STLK_RX</text>
<text x="139.5" y="78.1">TMS</text>
<text x="139.5" y="79.9">SWO</text>
<text x="156.3" y="79.9">RMII_CRS_DV</text>
<text x="158.2" y="83.6">RMII_MDIO</text>
<text x="158.2" y="78.1">RMII_RXD1</text>
<text x="158.8" y="81.8">RMII_MDC</text>
<text x="192.1" y="79.9">RMII_CRS_DV</text>
<text x="192.1" y="81.8">RMII_MDC</text>
<text x="192.1" y="83.6">RMII_MDIO</text>
<text x="192.1" y="78.1">RMII_RXD1</text>
<text x="88.8" y="89.2">PWR_ENn</text>
<text x="92.3" y="85.5">MCO</text>
<text x="139.5" y="85.5">MCO</text>
<text x="155.6" y="85.5">RMII_REF_CLK</text>
<text x="192.1" y="85.5">RMII_REF_CLK</text>
<text x="192.1" y="92.9">NRST</text>
<text x="123.6" y="105.8">VIN</text>
<text x="156.7" y="103">VIN_5V</text>
<text x="121.6" y="115.9">U5V</text>
<text x="178" y="115.9">+5V</text>
<text x="237.5" y="119.6">+3V3</text>
<text x="252.1" y="119.6">VDD</text>
<text x="156.2" y="120.5">E5V</text>
<text x="250.1" y="125.1">+3V3_PER</text>
</g>
<g font-size="1.6">
<text x="135.5" y="104.8">3</text>
<text x="139" y="105.8">Vin</text>
<text x="144.1" y="105.8">Vout</text>
<text x="144.8" y="107.6">Tab</text>
<text x="150" y="104.8">2</text>
<text x="150" y="106.7">4</text>
<text x="142.7" y="111.2" transform="rotate(-90 142.7 111.2)">1</text>
<text x="166.2" y="116.8">6</text>
<text x="166.2" y="118.7">4</text>
<text x="170.1" y="116.8">5</text>
<text x="170.1" y="118.7">3</text>
<text x="195.3" y="117.8">6</text>
<text x="198.8" y="118.7">VI</text>
<text x="210.6" y="118.7">PG</text>
<text x="215.4" y="117.8">3</text>
<text x="166.2" y="120.5">2</text>
<text x="170.1" y="120.5">1</text>
<text x="195.3" y="121.4">1</text>
<text x="198.8" y="122.4">EN</text>
<text x="210.3" y="122.4">VO</text>
<text x="215.4" y="121.4">4</text>
<text x="215.4" y="125.1">5</text>
<text x="126.4" y="127">1</text>
<text x="126.4" y="128.8">2</text>
<text x="129.9" y="127.9">IN</text>
<text x="129.9" y="129.7">IN</text>
<text x="140.4" y="127.9">OUT</text>
<text x="140.4" y="129.7">OUT</text>
<text x="146.4" y="127">6</text>
<text x="146.4" y="128.8">7</text>
<text x="179" y="127.7" transform="rotate(-90 179 127.7)">1</text>
<text x="202.6" y="129.7" transform="rotate(-90 202.6 129.7)">2</text>
<text x="203.5" y="126.1" transform="rotate(-90 203.5 126.1)">GND</text>
<text x="206.2" y="129.7" transform="rotate(-90 206.2 129.7)">0</text>
<text x="207.1" y="126.1" transform="rotate(-90 207.1 126.1)">GND</text>
<text x="210.4" y="126.1">NC</text>
<text x="113.7" y="132.5">1</text>
<text x="119.2" y="132.5">2</text>
<text x="126.4" y="132.5">8</text>
<text x="129.9" y="133.4">FAULT</text>
<text x="140.9" y="133.4">SET</text>
<text x="146.4" y="132.5">5</text>
<text x="179" y="133.4" transform="rotate(-90 179 133.4)">2</text>
<text x="126.4" y="138">3</text>
<text x="129.9" y="139">ON</text>
<text x="140.2" y="139">GND</text>
<text x="146.4" y="138">4</text>
<text x="206.6" y="138.1">Note1: Text in italic placed on a wire does not correspond to net name. It just</text>
<text x="206.6" y="139.9">helps to identify rapidly Arduino's signal related to this wire.</text>
<text x="206.6" y="141.8">2. Add C58</text>
<text x="206.6" y="143.6">3. R33's value changed to 200Kohm from A-01 to B-01</text>
<text x="215.2" y="141.8">4.7uF ceramic capacitor on VDD from A-01 to B-01</text>
<text x="125" y="149.1">Power Switch to supply +5V</text>
<text x="206.6" y="145.5">4. Add pull-up &amp; pull-down resistors on PB2 for BOOT1 (F4 series) from A-01 to</text>
<text x="206.6" y="147.3">B-01</text>
<text x="206.6" y="149.1">5. All peripherals' power changed to +3V3_PER from A-01 to B-01</text>
<text x="125" y="150.9">from STLINK USB</text>
<text x="206.6" y="151">6. C35 &amp; C36's value changed to 2.7pF from A-01 to B-01</text>
<text x="206.6" y="152.8">7. Add R76</text>
<text x="207.1" y="154.7">to B-01</text>
<text x="215.2" y="152.8">1.5K pull-up circuit to USB_DP for F303ZE only from A-01</text>
<text x="206.6" y="156.5">8. LD1 can be controlled by PB0 from A-01 to B-01</text>
<text x="206.6" y="158.4">9. D11 on CN7 can be set to PB5 from A-01 to B-01</text>
<text x="207.2" y="160.5">Title: TOP &amp; POWER</text>
<text x="207.2" y="166.1">Size: A4</text>
<text x="207.2" y="163.3">Project: NUCLEO-XXXXZX</text>
<text x="216.6" y="166.1">Reference: MB1137</text>
<text x="235.7" y="166.1">Revision: B-01</text>
<text x="207.2" y="168.9">Date: 8/19/2016</text>
<text x="235.7" y="168.9">Sheet: 1</text>
<text x="242.7" y="168.9">of 6</text>
</g>
</svg>
